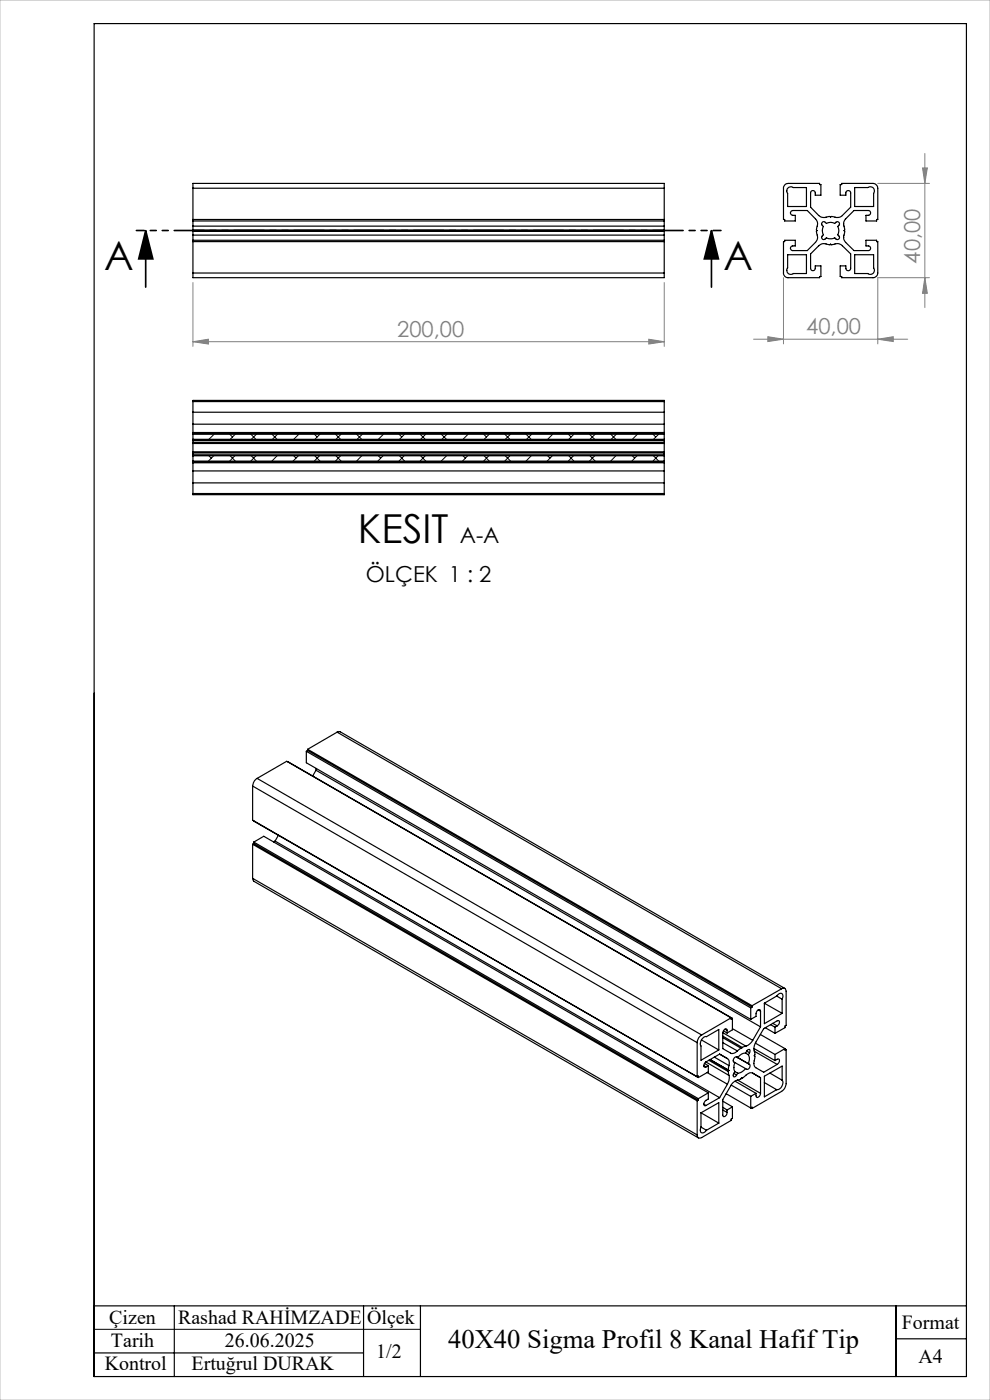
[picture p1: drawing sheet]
<svg xmlns="http://www.w3.org/2000/svg" width="210mm" height="297mm" viewBox="0 0 210 297" stroke-linecap="round" stroke-linejoin="round" font-family="sans-serif">
<path d="M30.9 48.9l1.5 6h-3zM30.9 48.9v12M150.9 48.9l1.5 6h-3zM150.9 48.9v12" fill="none" stroke="#000" stroke-width=".35"/>
<g fill="none" stroke="#808080" stroke-width=".21">
<path d="M186.2 38.9h11M195.7 35.6h1l-.5 3.3zM196.2 32.6v32.7M40.9 59.9v13.6M140.9 59.9v13.6M166.2 58.9v14.1M196.2 58.9l.5 3.3h-1zM197.2 58.9h-11v14.1M40.9 72.5l3.3-.5v1zM40.9 72.5h100M137.6 72l3.3 .5-3.3 .5zM159.8 72h32.7"/>
<path d="M162.9 71.4l3.3 .6-3.3 .5zM186.2 72l3.3-.6v1.1z"/>
</g>
<path d="M152.9 48.9h-124" fill="none" stroke="#000" stroke-width=".35" stroke-dasharray="6.3 1.3 1.3 1.3 1.3 1.3" stroke-dashoffset="4.7"/>
<path d="M20 282h69.2" fill="none" stroke="#000" stroke-width=".21"/>
<path d="M20 5h185v287h-185zM20 277h185M37 277v15M77.1 277v15M89.2 277v15M190 277v15M20 287h57.1M190 284h15" fill="none" stroke="#000" stroke-width=".25"/>
<path d="M0 0h210v297h-210z" fill="none" stroke="#c0c0c0" stroke-width=".21"/>
<path d="M150.9 48.9l1.5 6h-3zM30.9 48.9l1.5 6h-3z" fill="#000"/>
<g fill="#808080">
<path d="M162.9 71.4l3.3 .6-3.3 .5zM186.2 72l3.3-.6v1.1z"/>
<path d="M196.2 58.9l.5 3.3h-1zM195.7 35.6h1l-.5 3.3z"/>
<path d="M40.9 72.5l3.3-.5v1zM137.6 72l3.3 .5-3.3 .5z"/>
</g>
<g fill="none" stroke="#000" stroke-width=".25">
<path d="M40.9 39.9v-1h100v1M40.9 39.9v7M40.9 39.9h100M140.9 39.9v7M166.5 39.2l.7-.3h6.6v.3h.3v2.2h-1.2v-.5a.49 .49 0 0 0-.5-.5 .49 .49 0 0 0-.5 .5v3.1l1.8 1.7a2.23 2.23 0 0 0 2.2 .2l.3 .2 .1-.2 .8 .1a1.51 1.51 0 0 0 1.6-.3l1.7-1.7v-3.1a.51 .51 0 0 0-.5-.5 .51 .51 0 0 0-.5 .5v.5h-1.2v-2.2h.3v-.3h6.7a1.09 1.09 0 0 1 1 1v6.7h-.3v.3h-2.2v-1.2h.5a.51 .51 0 0 0 .5-.5 .51 .51 0 0 0-.5-.5h-3l-1.8 1.7a2.23 2.23 0 0 0-.2 2.3l-.2 .2 .2 .2-.1 .5a1.82 1.82 0 0 0 .3 1.8l1.8 1.8h3a.49 .49 0 0 0 .5-.5 .49 .49 0 0 0-.5-.5h-.5v-1.2h2.2v.3h.3v6.6a1.02 1.02 0 0 1-1 1h-6.7v-.2h-.3v-2.3h1.2v.5a.51 .51 0 0 0 .5 .5 .51 .51 0 0 0 .5-.5v-3l-1.7-1.8a2.23 2.23 0 0 0-2.3-.2l-.2-.1-.2 .1-.6-.1a1.54 1.54 0 0 0-1.7 .3l-1.8 1.8v3a.49 .49 0 0 0 .5 .5 .49 .49 0 0 0 .5-.5v-.5h1.2v2.3h-.3v.2h-6.6a.96 .96 0 0 1-1-1v-6.6h.2v-.3h2.3v1.2h-.5a.49 .49 0 0 0-.5 .5 .49 .49 0 0 0 .5 .5h3l1.8-1.8a2.23 2.23 0 0 0 .2-2.2l.1-.3-.1-.1 .1-.6a1.48 1.48 0 0 0-.3-1.8l-1.8-1.7h-3a.51 .51 0 0 0-.5 .5 .51 .51 0 0 0 .5 .5h.5v1.2h-2.3v-.3h-.2v-6.9zM181.3 39.8h2.8a.88 .88 0 0 1 1.1 .1 .88 .88 0 0 1 .1 1.1v2.8h-4zM40.9 57.9v1h100v-1M40.9 49.9v1.1M40.9 46.9v1.1M40.9 48v.8M40.9 49.1v.8M40.9 57.9h100"/>
<path d="M40.9 51.3h100M40.9 48.8v.3M40.9 51v6.9M40.9 46.6h100M40.9 46.9h100M40.9 51h100M40.9 49.9h100M40.9 48h100M40.9 48.9h100M40.9 48.8h100M40.9 49.1h100M140.9 49.9v1.1"/>
<path d="M140.9 46.9v1.1M140.9 48v.8M140.9 49.1v.8M140.9 48.8v.3M140.9 51v6.9M167 40l.4-.3 .5-.1 .4 .2h2.8v4h-4v-2.8l-.2-.3zM167.1 54h4v4h-2.8a.86 .86 0 0 1-1.2 0 .86 .86 0 0 1 0-1.2zM174.4 47.1h.5l.4 .3a1.7 1.7 0 0 1 1.8 0l.2-.2a.45 .45 0 0 1 .6 0 .45 .45 0 0 1 0 .6l-.2 .2a1.7 1.7 0 0 1 0 1.8l.2 .3a.45 .45 0 0 1 0 .6 .45 .45 0 0 1-.6 0l-.2-.3a1.94 1.94 0 0 1-1.8 0l-.3 .3a.45 .45 0 0 1-.6 0 .45 .45 0 0 1 0-.6l.3-.3a1.94 1.94 0 0 1 0-1.8l-.4-.5zM181.3 54h4v2.8a.87 .87 0 0 1-.1 1.2 .87 .87 0 0 1-1.1 0h-2.8zM40.9 93.2v.2M40.9 96.5v.2M40.9 91.8v.2"/>
<path d="M40.9 96.1v.4M40.9 98v.2M40.9 93.4v.4M40.9 94.1v1.7M40.9 91.8v-6.9h100v6.9M40.9 98.2v6.7h100v-6.7M40.9 92v1.2M40.9 93.8v.3M40.9 95.8v.3M40.9 96.7v1.3M40.9 93.2h100M40.9 93.4h100"/>
<path d="M40.9 98h100M40.9 97.8h100M40.9 92.1h100M40.9 92h100M40.9 96.7h100M40.9 96.5h100M40.9 91.8h100M40.9 96.1h100M40.9 98.2h100M40.9 93.8h100M40.9 94.1h100M40.9 95.8h100"/>
<path d="M40.9 85.2h100M40.9 87.5h100M40.9 99.9h100M40.9 90h100M140.9 93.2v.2M140.9 96.5v.2M140.9 91.8v.2M140.9 96.1v.4M140.9 98v.2M140.9 93.4v.4M140.9 94.1v1.7M140.9 92v1.2"/>
<path d="M140.9 93.8v.3M140.9 95.8v.3M140.9 96.7v1.3M40.9 104.7h100M40.9 102.4h100M65 159.4l94.2 54.4M65 159.4v2.4l94.2 54.4M65.3 159.2l-.3 .2M65.3 159.2l94.2 54.4M65.3 159v.2M65.3 159l94.2 54.4M71.5 155.3h.7l94.3 54.4"/>
<path d="M71.5 155.3l-6.2 3.7M71.5 155.3l94.3 54.5M53.6 166.8l94.3 54.4M53.6 166.8v7.2l94.5 54.6M53.6 179.1v7.2M53.6 179.1l94.3 54.4M53.8 174.1v.1M53.8 178.6v.4M53.8 179l94.3 54.4M53.8 178.6l94.3 54.5M53.8 178.6l2.2-1.2 94.2 54.4M53.8 179l-.2 .1"/>
<path d="M54.5 165.1a2.11 2.11 0 0 0-.9 1.7M54.5 165.1l94.3 54.5M54.5 165.1l6.3-3.6 94.3 54.4M58.3 178.4l-.3 .2M58.3 178.4l94.3 54.5M59.1 177.2l-.8 1.2M61.1 161.6l94.3 54.4M67 163.4l94.3 54.4M67 163v.4M67 163.4l-.7 1.2M53.6 186.3l.3 .7 94.3 54.4M53.6 186.3l94.3 54.5"/>
<path d="M148.8 219.6a1.97 1.97 0 0 0-.9 1.6M153.3 219.8l4.1 2.4M153.3 219.1l4.9 2.8M153.5 218.7l.7 .4M153.8 218.3l.4 .3M154.2 218.6l-.1-.3h-.1l-.4 .2-.2 .4-.1 3.6 1.7 .9a1.31 1.31 0 0 0 1.4-.4M154.2 218.6v.5M155.1 215.9v.3l.3-.2M155.1 215.9l-6.3 3.7M155.4 216v2.5l-1.2 .6M155.4 218.2l4.3 2.5M159.2 213.8v2.4"/>
<path d="M159.5 213.4v.2M159.5 213.6l-.3 .2M160.8 214.2l.5 .3M161.3 219.5l5.2 3M161.3 214.5l-.3-.3-.3 .2-.3 .4v.8l-1.2 .6M161.3 214.5v3.3M161.3 217.8l-1.6 2.9M162.1 212.8v4.4l3.8-2.2M162.1 212.8l3.8 2.2M162.3 218l2.1 1.2M163.4 217.4l1 .5M163.9 217.1l1 .5"/>
<path d="M164.4 217.9v1.3M164.7 211.3l.3-.2a.61 .61 0 0 1 .8-.3 .61 .61 0 0 1 .2 .9l-.1 .3M164.7 211.3l-2.6 1.5M164.7 211.3l1.2 .7M164.9 217.6l.4-.5-.1-.6-.3 .1-2.9 1.6-1.7 2.9a3.5 3.5 0 0 0-.2 2.7l-.1 .2 .1 .1v.7a1.57 1.57 0 0 0 .2 1.7l1.7 1 2.9-1.7M164.9 217.6l-.5 .3M165.8 209.8a.58 .58 0 0 1 .7-.1 .58 .58 0 0 1 .3 .6v7.2l-.3 .2v.3l-2.1 1.2M165.8 209.8l-6.3 3.6M165.9 212v3M147.9 221.2v7.2l.2-.1v.3M147.9 233.5v7.3M148.1 233.4l-.2 .1"/>
<path d="M148.1 233.1v.3M148.7 239.1l-.1 .4a.6 .6 0 0 0 .2 .8 .6 .6 0 0 0 .8-.3l.3-.2M148.7 236.1l3.8-2.2v4.4M148.7 236.1v3M148.7 239.1l1.2 .7M148.7 236.1l3.8 2.2M148.8 220.6l3.7 2.1M149.2 220.1l.7-.2 2.6-1.5v4.3l-3.8 2.2-.1-3.1a1.4 1.4 0 0 1 .6-1.7zM149.3 234.2a.28 .28 0 0 0 .1 .3 .28 .28 0 0 0 .4 0M149.3 226.1a.28 .28 0 0 0 .1 .3 .28 .28 0 0 0 .4-.1M149.3 226.1l.5 .2M149.3 234.2l.5 .3"/>
<path d="M149.4 225.6l.8 .5M149.7 225.3l4.9 2.8M150 227.5l4.3 2.5M150.2 231.8v1.3l-.6 .5-.3 .6M150.2 231.8l-2.1 1.3M150.2 226.1v1.3l-2.1 1.2M150.2 226.1l-.4 .2M150.4 224.9l4.1 2.4M151.5 224.3l3.1 1.8M152.5 238.3l-2.6 1.5M152.6 232.9l-2.8 1.6M153.3 220.1l3.9 2.3"/>
<path d="M153.3 234.9l.9 .6M153.3 233.6l2.1 1.2M153.3 221.2l3.1 1.8M153.3 235.5l.9 .5M154 232l5.2 3.1M154.2 235.5v.5M154.3 230l-1.7 2.9M154.5 227.3l.1 .8M154.5 227l.1 .1M154.5 227l-3.9-2.2 4 2.3M154.6 228.1a2.6 2.6 0 0 1-.3 1.9M154.6 226.1l-.1 .9"/>
<path d="M154.6 226.1a1.35 1.35 0 0 0-.3-1.5l-1.7-1-2.9 1.7-.4 .8M154.6 227.1l-.1 .2M155.1 230.2l4.1 2.4M155.4 234.8v2.5l-.3 .1v.3l-6.3 3.6a.58 .58 0 0 1-.6 .1 .58 .58 0 0 1-.3-.6M155.4 234.8l-1.2 .7M155.6 227.7l-.1 .3a.32 .32 0 0 0 .2 .4 .32 .32 0 0 0 .4-.2l.1-.1M155.6 227.7l.6 .4M155.9 225.4a2.22 2.22 0 0 0 0 1.9M155.9 227.3l-.3 .4M155.9 227.3l.6 .4M155.9 225.4l2.3 1.3M155.9 229.4l4.5 2.5"/>
<path d="M156.2 224.2a.68 .68 0 0 0-.6 1.1l.3 .1M156.2 224.2l2.8 1.6M156.4 229.2l.8-.3 .1-.3 .3 .1 .5-.5a1.46 1.46 0 0 1 1.6-.5l1.6 .9v3.3M156.4 229.2a2.24 2.24 0 0 0-1.4 1.2l-1.7 2.9v3.3l.2 .3h.3l.3-.4 .1-.5M156.5 229.1l4.8 2.8M156.5 227.7l-.3 .4M157.2 222.4l-.8 .6M157.4 222.2l-.1 .2h-.1M158.2 226.7a2.35 2.35 0 0 1-1.7 1M158.2 223.4a2.01 2.01 0 0 0-1.7 1l-.3-.2M158.2 223.4l.5 .4M158.2 221.9l-.8 .3"/>
<path d="M158.4 223l.3-.3 .3-.1v.7M158.4 223l-.2 .4M158.4 223l.6 .3M158.7 223.8a2.21 2.21 0 0 1 0 1.9l.3 .1M159 225.8a.62 .62 0 0 1-.1 .8 .62 .62 0 0 1-.7 .1M159 223.3l-.3 .5M159.2 235.1l.3-.2v.3M159.2 232.6v2.5M159.3 235l.2 .2M159.7 220.7a2.56 2.56 0 0 1-1.5 1.2M159.9 222.4l4.5 2.6M160 223l4.9 2.8"/>
<path d="M160.2 221.3l4.2 2.4M160.4 231.9v.8l.3 .1 .3-.2 .3-.7M160.4 231.9l-1.2 .7M162.1 229.7l2.6 1.5M163.3 227.6l2.6 1.6M164.4 225l.6-.4 .3 .2-.1 .7-.3 .3M164.4 223.7v1.3M165.9 229.2a1.43 1.43 0 0 1-1.2 2M165.9 229.2v-3l-3.8 2.1v4.4l2.6-1.5M166.5 222.5v.3l.3-.1M166.5 222.5l-2.1 1.2M166.5 222.5l.3 .2"/>
<path d="M166.8 222.7v7.2a2.11 2.11 0 0 1-1 1.6l-6.3 3.7"/>
</g>
<g fill="none" stroke="#000" stroke-width=".21">
<path d="M40.9 92.1h.1M44.3 96.7l.5 .5M45.3 96.7l-1.1 1.1M45.4 92.1l-1.1 1.1M48.7 92.1l.6 .6M48.8 96.7l1.1 1.1M49.8 96.7l-1.1 1.1M49.9 92.1l-1.1 1.1M53.2 92.1l1.1 1.1M53.3 96.7l1.1 1.1M54.3 96.7l-1.1 1.1M54.4 92.1l-1.1 1.1"/>
<path d="M57.7 92.1l1.1 1.1M58.8 96.7l-1.1 1.1M58.9 92.1l-1.1 1.1M62.3 96.7l.5 .5M63.3 96.7l-1.1 1.1M63.4 92.1l-1.1 1.1M66.7 92.1l.6 .6M66.8 96.7l1.1 1.1M67.8 96.7l-1.1 1.1M67.9 92.1l-1.1 1.1M71.2 92.1l1 1.1M71.3 96.7l1.1 1.1"/>
<path d="M72.2 96.7l-1 1.1M72.4 92.1l-1.1 1.1M75.6 92.1l1.1 1.1M76.7 96.7l-1.1 1.1M76.9 92.1l-1.2 1.1M80.3 96.7l.5 .5M81.2 96.7l-1 1.1M81.4 92.1l-1.1 1.1M84.6 92.1l.6 .6M84.7 96.7l1.1 1.1M85.7 96.7l-1.1 1.1M85.8 92.1l-1.1 1.1"/>
<path d="M89.1 92.1l1.1 1.1M89.2 96.7l1.1 1.1M90.2 96.7l-1.1 1.1M90.3 92.1l-1.1 1.1M93.6 92.1l1.1 1.1M94.7 96.7l-1.1 1.1M94.8 92.1l-1.1 1.1M98.2 96.7l.5 .5M99.2 96.7l-1.1 1.1M99.3 92.1l-1.1 1.1M102.6 92.1l.6 .6M102.7 96.7l1.1 1.1"/>
<path d="M103.7 96.7l-1.1 1.1M103.8 92.1l-1.1 1.1M107.1 92.1l1.1 1.1M107.2 96.7l1.1 1.1M108.2 96.7l-1.1 1.1M108.3 92.1l-1.1 1.1M111.6 92.1l1.1 1.1M112.7 96.7l-1.1 1.1M112.8 92.1l-1.1 1.1M116.2 96.7l.5 .5M117.2 96.7l-1.1 1.1M117.3 92.1l-1.1 1.1"/>
<path d="M120.5 92.1l.6 .6M120.6 96.7l1.1 1.1M121.6 96.7l-1.1 1.1M121.7 92.1l-1.1 1.1M125 92.1l1.2 1.1M125.1 96.7l1.2 1.1M126.2 96.7l-1.2 1.1M126.3 92.1l-1.2 1.1M129.5 92.1l1.1 1.1M130.6 96.7l-1.1 1.1M130.7 92.1l-1.1 1.1M134.1 96.7l.5 .5"/>
<path d="M135.1 96.7l-1.1 1.1M135.2 92.1l-1.1 1.1M138.5 92.1l.6 .6M138.6 96.7l1.1 1.1M139.6 96.7l-1.1 1.1M139.7 92.1l-1.1 1.1"/>
</g>
<g font-size="8.5">
<text x="22.1" y="57.2">A</text>
<text x="153.5" y="57.2">A</text>
<text x="75.9" y="115.3">KESIT</text>
</g>
<text font-size="5.6" x="95.1" y="285.9">40X40 Sigma Profil 8 Kanal Hafif Tip</text>
<g font-size="4.7" fill="#808080">
<text x="195.2" y="55.9" transform="rotate(-90 195.2 55.9)">40,00</text>
<text x="84.2" y="71.5">200,00</text>
<text x="171" y="70.9">40,00</text>
</g>
<g font-size="4.7">
<text x="97.5" y="115.3">A-A</text>
<text x="77.6" y="123.5">ÖLÇEK 1 : 2</text>
</g>
<g font-size="4.2">
<text x="23.2" y="280.8">Çizen</text>
<text x="37.8" y="280.8">Rashad RAHİMZADE</text>
<text x="77.9" y="280.8">Ölçek</text>
<text x="23.5" y="285.9">Tarih</text>
<text x="47.7" y="285.9">26.06.2025</text>
<text x="191.3" y="282">Format</text>
<text x="22.2" y="290.7">Kontrol</text>
<text x="40.6" y="290.7">Ertuğrul DURAK</text>
<text x="79.8" y="288.1">1/2</text>
<text x="194.8" y="289.2">A4</text>
</g>
</svg>
